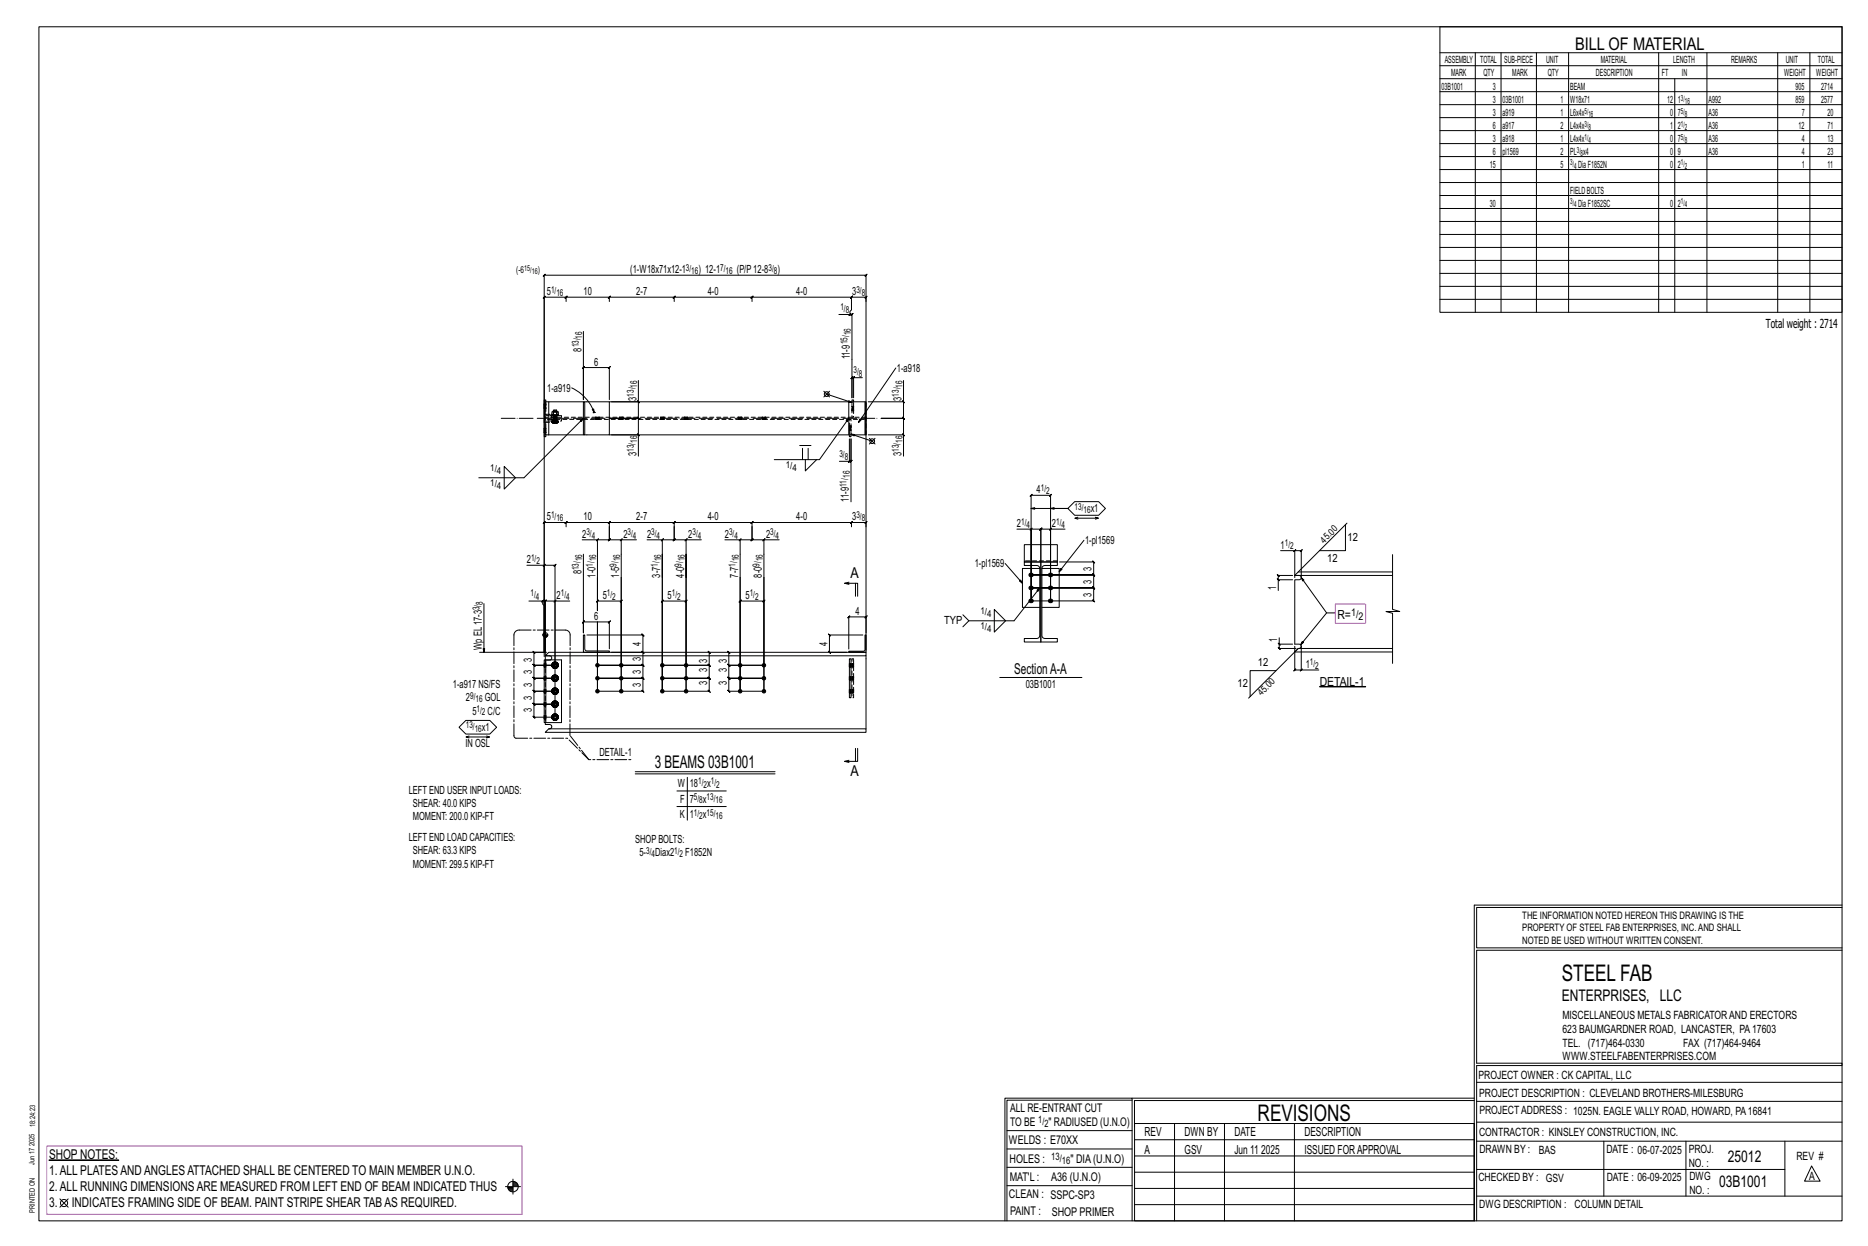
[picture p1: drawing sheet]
<svg xmlns="http://www.w3.org/2000/svg" width="914mm" height="610mm" viewBox="0 0 914 610" stroke-linecap="round" stroke-linejoin="round" font-family="sans-serif">
<g fill="#000" stroke="#000" stroke-width=".49">
<path d="M646 336h22zM24 568h34z"/>
<circle cx="505" cy="281" r="1"/>
<circle cx="505" cy="294" r="1"/>
<circle cx="505" cy="288" r="1"/>
<circle cx="514" cy="281" r="1"/>
<circle cx="514" cy="288" r="1"/>
<circle cx="514" cy="294" r="1"/>
<circle cx="292" cy="325" r=".9"/>
<circle cx="292" cy="332" r=".9"/>
<circle cx="292" cy="338" r=".9"/>
<circle cx="304" cy="332" r=".9"/>
<circle cx="304" cy="325" r=".9"/>
<circle cx="304" cy="338" r=".9"/>
<circle cx="324" cy="332" r=".9"/>
<circle cx="324" cy="338" r=".9"/>
<circle cx="324" cy="325" r=".9"/>
<circle cx="336" cy="338" r=".9"/>
<circle cx="336" cy="332" r=".9"/>
<circle cx="336" cy="325" r=".9"/>
<circle cx="362" cy="332" r=".9"/>
<circle cx="362" cy="338" r=".9"/>
<circle cx="362" cy="325" r=".9"/>
<circle cx="374" cy="338" r=".9"/>
<circle cx="374" cy="325" r=".9"/>
<circle cx="374" cy="332" r=".9"/>
</g>
<g fill="none" stroke="#000" stroke-width=".49">
<path d="M19 13h883v584h-883zM705 13h197v140h-197zM705 26h197M705 32h197M705 39h197M722 26v127M735 26v127M752 26v127M768 26v127M812 26v127M820 39v114M836 26v127"/>
<path d="M870 26v127M886 26v127M705 45h197M705 51h197M705 58h197M705 64h197M705 70h197M705 77h197M705 83h197M705 89h197M705 96h197M705 102h197"/>
<path d="M705 108h197M705 115h197M705 121h197M705 127h197M705 134h197M277 148l1-3-1 1v-1h-11h1l-1 1v-1v62M277 145h21v1l1-1-1 3M278 145l-1 1zM298 145h32v1l1-1-1 3M299 145l-1 1zM330 145h38v1l1-1-1 3M331 145l-1 1z"/>
<path d="M368 145h49l-1 1 1-1v7h-1v2h-5M369 145l-1 1zM416 154l1-1zM416 154h1l1-1-1 1v22M417 145h7l-1 1 1-1v3M417 145l-1 1zM705 140h197M705 146h197M286 162v34v-16h-1l1-1v1h12l1-1-1 1v16M417 176v19zM266 198h.1M266 200h.1"/>
<path d="M267 197v-1h-1v8h1M267 198h.1M267 200h.1M269 197h-2v16h2M280 190a21 21 0 0 1 11 12M286 197v16zM286 197h-17v16M286 197h12v16h-12M298 197h117M312 196l1 1zM312 197v8v-1l1 1h-1h-14h14v-1l1 1h-1v8M312 186v11h-13"/>
<path d="M403 191l3 3M405 193l12 4M406 191l-3 3M417 199h.1M417 197v-1h1v1M418 185h-1l1-1-1 1v10M418 199h.1M418 184l-1 1zM422 185h-4v10M423 197h1v16h-1zM423 197h-8v16M439 180l-19 27"/>
<path d="M442 196l1 1zM442 197v8v-1l1 1h-1h-11h11v-1l1 1h-1v8M442 186v11h-17M266 210h.1M266 212h.1M267 205h-1v9h1v-1M267 210h.1M267 212h.1M269 213h17M270 203h3zM270 206h.1M270 203v-2h1v2"/>
<path d="M270 206l1 1M271 206h-1l1 1-1-1M271 203h.1M271 204h.1M271 205h.1M271 206h.1M271 201h1h1v2M271 201h1v2M271 207v-1h2l-1 1M271 206h1M272 207l1-1v1M272 206l-1 1"/>
<path d="M272 203h.1M273 203h.1M273 204h.1M273 205h.1M273 206h.1M273 206l-1 1M286 205l-30 29h-22M290 200h1v2zM291 202h-1M292 202h-1M292 204h.1M292 205h.1"/>
<path d="M293 204h.1M293 205h.1M298 213h125M299 213h13v10M303 204h.1M303 205h.1M305 204h.1M305 205h.1M312 212l1 1zM323 204h.1M323 205h.1M325 204h.1"/>
<path d="M325 205h.1M335 204h.1M335 205h.1M337 204h.1M337 205h.1M361 204h.1M361 205h.1M363 204h.1M363 205h.1M373 204h.1M373 205h.1M375 204h.1"/>
<path d="M375 205h.1M391 218h6M393 219v6M396 219v6M415 205l-14 20h-22M416 208h.1M416 210h.1M416 213v1h1v-1M416 215v11h-5M417 212l10 4M417 208h.1M417 210h.1"/>
<path d="M417 201h.1M418 201h.1M425 213h17v10M426 214l2 3M428 214l-2 3M442 212l1 1zM247 228l5 6-5 5zM394 225v5l6-5M415 226l1-1zM416 226h1h-1l1-1v1v-11v31M277 258l1-3-1 1h-11l1-1-1 1v65M277 256h21l1-1-1 3"/>
<path d="M278 255l-1 1zM298 258v6h1l-1 1v-1h-6M298 258v6v1l1-1h-1h6M298 256h32l1-1-1 3M299 255l-1 1zM330 258v6h1l-1 1v-1h-6M330 258v6v1l1-1h-1h6M330 256h38l1-1-1 3M331 255l-1 1zM368 258v6h1l-1 1v-1h-6M368 258v6v1l1-1h-1h6M368 256h49h-1l1-1v3"/>
<path d="M369 255l-1 1zM417 256v-1l-1 1zM417 256h7h-1l1-1v3M498 259h7v35v-52l-1 1 1-1h9v1l1-1h-1v52v-35h7M505 259h-1l1-1zM505 259h4l1-1-1 1v55v-55l1-1-1 1h5M505 249h18h-9M514 259l1-1-1 1zM526 245h12l3 4-3 3h-12l-3-3zM528 253l-2 1h2M536 253l2 1h-12M538 254h-2"/>
<path d="M659 257v12h-13M659 256l-24 24M258 277h8v42M266 277h6h-1l1-1v1v74h-11h1l-1-1v1v-6h1l-1-1v1h11h-11h1l-1-1v1v-7l1 1-1-1h11h-11l1 1-1-1v-6h1l-1-1v1h11h-11h1l-1-1v1v-7l1 1-1-1h11h-11l1 1-1-1v-6l1 1-1-1h7M267 276l-1 1zM285 264h7v35M286 271v39v-6l-1 1 1-1h12v1l1-1h-1v13M292 265l1-1zM304 265l1-1zM312 264h-8v74v-44h1l-1 1v-1h-12h1l-1 1v-1v5v-16M317 264h7v74v-44v1l1-1h-1h12l-1 1 1-1v44v-67v12M324 265l1-1z"/>
<path d="M335 265l1-1zM343 264h-7v61M355 264h7v74v-44v1l1-1h-1h12l-1 1 1-1v44M362 265l1-1zM373 265l1-1zM381 264h-7v61M492 276l8 9M501 266h17v9h-17zM501 275h17v2h-7h-1v1v33l1 1h7v2h-17v-2h7h1v-1v-33l-1-1h-7zM509 278h-9v19h9M510 278h8v19h-8M519 275h16v-1l1 1h-1v6l1 1-1-1h-30h30l1 1-1-1v7v-1l1 1h-1h-30h30v-1l1 1h-1v6v-1l1 1h-1h-30"/>
<path d="M531 264l-13 16M627 269h7v14M633 270l1-1zM634 269h3l-1 1 1-1v14l12 17h5M682 271v27l3 1h-7l4 1v25M682 280h-47l-1 2M237 295v24M259 294h7v2v23M265 295l1-1zM266 294h1l-1 1 1-1v31M271 295l1-1zM272 294h-5l-1 1 1-1v25"/>
<path d="M279 294h-7v31M324 283v-12v67h23l1 1-1-1v-6h1l-1-1v1h-23h23h1l-1-1v1v-7l1 1-1-1h-23h23l1 1-1-1v-6l1 1-1-1M374 283v55h-17v1l-1-1h1v-6l-1-1 1 1h17h-17l-1-1 1 1v-7v1l-1-1h1h17M416 286l-3-1h7v7M416 285h-3M419 285v7M487 298l5 6-5 5zM509 288l-13 16h-22l-3-3M625 283l1 1zM633 284h-7v5M633 282h-7l-1-1 1 1v2M634 282h48"/>
<path d="M634 282h2a1.1 1.1 0 0 1 1 1 1.1 1.1 0 0 1-1 1h-2v31h2a1.1 1.1 0 0 1 1 1 1.1 1.1 0 0 1-2 1l-24 25M637 283l1 1zM649 300l-12 15M235 319h31M266 311h2M266 310v1M267 310v1M267 309v9M267 311v1M268 311v1M268 311h.1M269 319h155v2h-157z"/>
<path d="M286 311v6l1 1h11v1h-12zM287 311h28l-1-1 1 1v8M292 304v34zM292 304v34h23v1l-1-1h1v-6l-1-1 1 1h-23h23l-1-1 1 1v-7v1l-1-1h1h-23h23v1l-1-1h1v-6v1l-1-1h1h-16M314 319l1 1zM356 319h1h-1l1 1v-1v6h-1l1 1v-1h17M415 319l8-1v-7h1v8h-9zM422 311h-16v-1l1 1h-1v8l1 1-1-1h8M424 318v-183v-1l-1 1h1h-158l1-1-1 1v184M424 310v-8v-1l-1 1h1h-9l1-1-1 1v16M474 304l-3 3M626 315l1 1z"/>
<path d="M626 312v3h7M626 315v2l1 1-1-1h8M634 316v12h-1l1-1v1h3M637 316v12h9M682 317h-47l-1 2h48M266 323h1v31h-1zM267 321h3v1v1M267 323h8v31h-8M270 338h1M270 332h1M270 325h1M270 331l1 1"/>
<path d="M271 339v1M271 333h.1M271 327h.1M271 338l-1 1M271 332h-1M271 325l-1 1M271 338v-1l-1 1 1 1M271 331l-1 1 1 1v-1M271 325v-1l-1 1 1 2v-1M271 339l1 1M271 333h1M271 326l1 1"/>
<path d="M271 337h.1M271 330v1M271 324h.1M272 337h-1M272 337h1h-1M272 330l-1 1M272 331v-1l1 1h-1M272 324l-1 1M272 324h1l-1 1M272 337l1 1v1M272 331l1 1M272 325h1v1"/>
<path d="M272 339h1l-1 1v-1M272 333h1h-1M272 326l1 1h-1M273 339h.1M273 332v1M273 326v1M273 338l-1 1M273 332l-1 1M273 325l-1 1M273 337v1M273 331h.1M273 324v1"/>
<path d="M273 338h.1M273 331v1M273 325h.1M416 322h1v19h-1zM424 321v36M489 331h41M625 328h-13v13M637 328v-1l-1 1zM225 356l3-4h12l3 4-3 3h-12zM267 354h2a1.1 1.1 0 0 1 1 2 1.1 1.1 0 0 1-1 1M269 357h155v1h-157zM270 351h1"/>
<path d="M270 345h1M270 350l1 1M270 344l1 1M271 352h.1M271 346h.1M271 351h-1M271 345h-1M271 350l-1 1 1 1v-1M271 344v-1l-1 2 1 1v-1M271 352h1M271 345l1 1M271 349v1"/>
<path d="M271 343h.1M272 349l-1 1M272 350v-1l1 1h-1M272 343l-1 1M272 344v-1h1l-1 1M272 350l1 1M272 344l1 1M272 352h1h-1M272 345l1 1h-1M273 351v1M273 345v1M273 351l-1 1"/>
<path d="M273 345h-1M273 350h.1M273 343v1M273 350v1M273 344v1M228 361h12h-2M230 360l-2 1h2M238 360l2 1M311 378h68M311 379h68M416 372h-3M419 366v6"/>
<path d="M420 366v6h-7l3 1M331 387h25M331 395h25M336 380v21M722 443v154M722 443h180M902 444h-179v20h179M902 465h-179v55h179v1h-179v76M554 538h-61v59M554 537h168M722 538h-167v13M723 539h179"/>
<path d="M723 530h179M493 553h61M555 550h167v47h-167zM555 558h167M575 550v47M599 550v47M634 550v47M723 549h179M723 558h179M785 558v27M825 558v27M874 558v27"/>
<path d="M251 577v7M251 579h2M251 580h3M251 578h2M493 571h61M493 562h61M555 573h167M555 566h167M723 572h151M887 570l4 8h-8zM29 587l4 4M33 587l-4 4"/>
<path d="M247 581h8M249 581h2M249 582h2M250 583h1M492 597v-60h62v60M493 580h61M555 589h167M555 581h167M723 585h179"/>
<circle cx="405" cy="193" r="1.2"/>
<circle cx="427" cy="216" r="1.2"/>
<circle cx="267" cy="311" r="1.2"/>
<circle cx="31" cy="589" r="1.8"/>
<circle cx="251" cy="581" r="2.6"/>
</g>
<path d="M654 296h14v9h-14zM23 561h233v33h-233z" fill="none" stroke="#f0f" stroke-width=".5"/>
<g fill="none" stroke="#000" stroke-width=".49" stroke-dasharray="2 1.4">
<path d="M266 199h1M266 198h1M266 198h.1M266 200h.1M266 200h1M266 199l1 1M267 198h-1M267 198h.1M267 199h-1h1M417 200h1l-1-1M417 197v7h1v-7M418 199h-1"/>
<path d="M418 199h.1M418 200l-1-1M266 210h1M266 210h.1M266 212h.1M266 211l1 1M266 211h1M266 212h1M267 207h2l1-2M267 213v-7h8v-1M267 210h-1M267 210h.1"/>
<path d="M267 211l-1-1 1 1M269 203h-2M269 203h.1M270 204l-1-1M270 204h.1M270 205h.1M270 205h-3M270 204v1h154M270 206h.1M270 206l1 1M270 203h1h-1v-2h1v2v-2v2h1h-1M271 206h.1"/>
<path d="M271 207l-1-1 1 1-1-1h1M271 204h.1M271 204v1M271 205v1M271 205h.1M271 203h.1M271 203v1M271 203v3v-3M271 201h.1M271 201h1M271 207h.1M271 203h-1h1"/>
<path d="M271 203h1M271 205v-1M271 204v-1M271 206h1zM271 206l1 1v-1M271 204l1 1zM271 203l1 1zM272 205v-1M272 204h.1M272 205v1zM272 205l-1 1M272 206h-1"/>
<path d="M272 204v-1M272 203h.1M272 207l-1-1h1M272 206h.1M272 206h1M272 201h.1M272 205v1M272 207h.1M272 205l1-1M272 204l1-1M272 203h1M272 201v2z"/>
<path d="M272 203h1h-1v-2h1v2M272 203v3v-3M272 205h1M273 205v-1M273 205h-1M273 206h-1M273 206v-1M273 204v-1M273 204h-1M273 207v-1M273 206l-1 1zM273 203h.1"/>
<path d="M273 206v1zM273 206h.1M275 204v-1h-8v-6M292 204h.1M292 204v1M292 205h.1M292 205v-1M292 204v1zM292 205l1-1M292 204h1M293 205v-1M293 205h.1"/>
<path d="M303 204h.1M303 204v1M303 205h.1M303 205v-1M304 204v1zM304 205v-1M304 205l1-1M304 204h.1M305 205v-1M305 205h.1M323 204h.1M323 204v1"/>
<path d="M323 205h.1M324 205v-1M324 204v1zM324 205l1-1M324 204h1M325 205v-1M325 205h.1M335 204h.1M335 204v1M335 205h.1M335 205v-1M336 204v1z"/>
<path d="M336 205v-1M336 204h.1M336 205l1-1M337 205v-1M337 205h.1M361 204h1M361 204v1M362 205h-1M362 205v-1M362 204v1zM362 205l1-1M362 204h1"/>
<path d="M363 205v-1M363 205h.1M373 204h.1M373 204v1M373 205h.1M373 205v-1M374 204v1zM374 205v-1M374 205l1-1M374 204h.1M375 205v-1M375 205h.1"/>
<path d="M416 209h1M416 208h.1M416 210h.1M416 210h1M417 213v-8h-1v8M417 208h-1M417 208h.1M417 210l-1-1 1 1M417 201h.1M417 201h1M418 200h-1M418 201h-1"/>
<path d="M418 201h.1M424 213v-16M424 204h-157M518 274h-17M266 339h1zM266 339h.1M266 339h1M266 338h1M266 337h1M266 333h1zM266 333v-1M266 332l1 1"/>
<path d="M266 332h1M266 331h1M266 326h1zM266 326h.1M266 326h1M266 325h1M267 339l-1-1 1 1M267 332h-1h1M267 326l-1-1 1 1M270 323h-3v31M270 338v1zM270 332h.1"/>
<path d="M270 325v1zM270 338l1-1-1 1 1 2-1-2h1M270 332l1-1-1 1 1 1-1-1h1M270 325l1-1-1 1 1 2-1-2h1M270 338h.1M270 339h1zM270 331v1zM270 332l1 1zM270 325h.1M270 326l1 1zM270 339l1-1M270 338h1"/>
<path d="M270 332h1M270 331l1 1M270 326l1-1M270 325h1M271 337l-1 1zM271 339v1zM271 337h.1M271 331h-1zM271 333h.1M271 331v-1zM271 324l-1 1zM271 327h.1"/>
<path d="M271 324h.1M271 339v1M271 331v-1M271 339h.1M271 338v-1M271 332v1M271 331h.1M271 326h.1M271 325h.1M271 338v1zM271 332h.1M271 325v1z"/>
<path d="M271 340h1zM271 337h1zM271 333h1zM271 331h1zM271 327h1zM271 324h1zM271 337l-1 1v1h1h-1h1M271 331l-1 1v-1v1l1 1-1-1 1 1M271 325v-1l-1 1v1l1 1-1-1 1 1v-1M271 338h.1M271 338v-1zM271 331v1z"/>
<path d="M271 332v1zM271 330h1zM271 339l1 1h-1h1h-1zM271 339h1zM271 333h1h-1h1h-1zM271 326l1 1h-1h1h-1zM271 326h1zM271 325h1zM272 337h-1h1h-1h1M272 340h.1M272 339v1M272 339h.1"/>
<path d="M272 337h.1M272 330h-1h1h-1l1 1M272 333h.1M272 331h.1M272 330v1zM272 330h.1M272 324h-1h1h-1h1M272 327h.1M272 326h.1M272 325h.1M272 324v1zM272 324h.1"/>
<path d="M272 337v1zM272 333v-1zM272 340l1-1zM272 340l1-1M272 337h1zM272 337h1M272 333h1zM272 333h1M272 330l1 1zM272 330l1 1M272 327h1zM272 327h1"/>
<path d="M272 324h1zM272 324h1M272 338h.1M272 331v1zM272 337l1 1zM272 331l1 1zM272 324l1 1zM272 338v1zM272 332h.1M272 325v1zM273 339h.1M273 338v-1"/>
<path d="M273 332v1M273 331h.1M273 326v1M273 325v-1M273 339v-1M273 337h-1l1 2M273 333v-1M273 331h-1l1 1M273 327v-2M273 324l-1 1 1 1M273 337v1zM273 324v1z"/>
<path d="M273 338h.1M273 331v1zM273 331v1M273 325h.1M273 332v1zM273 326v1zM273 338l-1 2zM273 332l-1 1zM273 325l-1 2zM273 338v1zM273 332h.1M273 325v1z"/>
<path d="M416 326h1zM416 326h.1M416 326h1M416 325h1M416 333h1zM416 333v-1M416 332l1 1M416 332h1M416 331h1M416 339h1zM416 339h.1M416 339h1"/>
<path d="M416 338h1M416 337h1M417 326l-1-1 1 1M417 332h-1h1M417 339l-1-1 1 1M417 325h1zM417 325h1h-1M417 331h1zM417 332h1l-1-1M417 337h1zM417 338h1h-1M417 322h1v19h-1z"/>
<path d="M418 325h.1M418 325h-1M418 326h-1M418 331h.1M418 332l-1-1M418 332h-1M418 333h-1M418 337v1M418 338l-1-1M418 338h-1M418 339h-1M266 352h1z"/>
<path d="M266 352v-1M266 351l1 1M266 351h1M266 350h1M266 345h1zM266 345h.1M266 345h1M266 344h1M267 351h-1h1M267 345h-1h1M270 351h.1M270 345h.1"/>
<path d="M270 351l1-1-1 1 1 1-1-1h1M270 345l1-2-1 2 1 1-1-1h1M270 350v1zM270 351l1 1zM270 344v1zM270 345l1 1zM270 351h1M270 350l1 1M270 345h1M270 344l1 1M271 350h-1zM271 352h.1"/>
<path d="M271 350v-1zM271 343l-1 1zM271 346h.1M271 343h.1M271 350v-1M271 351v1M271 350h.1M271 345h.1M271 344h.1M271 351h.1M271 352h1zM271 350h1z"/>
<path d="M271 346h1zM271 343h1zM271 350l-1 1v-1v1l1 1-1-1 1 1M271 344v-1l-1 2v-1v1l1 1-1-1 1 1v-1M271 350v1zM271 351v1zM271 344v1zM271 349h1zM271 352h1h-1h1h-1zM271 345l1 1h-1h1h-1zM271 345h1zM271 344h1z"/>
<path d="M272 349h-1h1h-1l1 1M272 352h.1M272 350h.1M272 349v1zM272 349h.1M272 343h-1h1h-1l1 1M272 346h.1M272 345h.1M272 344h.1M272 343v1zM272 343h.1M272 352v-1z"/>
<path d="M272 352h1zM272 352h1M272 349l1 1zM272 349l1 1M272 346h1zM272 346h1M272 343h1zM272 343h1M272 350v1zM272 344v1zM272 350l1 1zM272 343l1 2z"/>
<path d="M272 351h.1M273 351v1M273 350h.1M273 345v1M273 344v-1M273 352v-1M273 350h-1l1 1M273 346v-1M273 343l-1 1 1 1M273 343v1zM273 350v1zM273 350v1"/>
<path d="M273 344v1zM273 344v1M273 351v1zM273 345v1zM273 351l-1 1zM273 345l-1 1zM273 351h.1M273 345h.1"/>
</g>
<path d="M245 205h185" fill="none" stroke="#000" stroke-width=".49" stroke-dasharray="6.8 1 0 1"/>
<path d="M254 308l-2 1v2M254 308h23M279 311l-1-2-1-1M252 360v-49M252 360l1 1M279 360v-49M253 361h25l10 11h21M288 372l-9-12" fill="none" stroke="#000" stroke-width=".49" stroke-dasharray="5.8 1 1 1"/>
<g font-size="11.2">
<text x="764" y="480">STEEL FAB</text>
<text x="616" y="548">REVISIONS</text>
</g>
<g font-size="8.6">
<text x="771" y="24">BILL OF MATERIAL</text>
<text x="320" y="376">3 BEAMS 03B1001</text>
</g>
<g font-size="7.9">
<text x="765" y="490">ENTERPRISES, LLC</text>
<text x="846" y="569">25012</text>
<text x="842" y="581">03B1001</text>
</g>
<g font-size="7.3">
<text x="416" y="283">A</text>
<text x="497" y="330">SectionA-A</text>
<text x="416" y="380">A</text>
</g>
<g font-size="6.6">
<text x="24" y="567">SHOP NOTES:</text>
<text x="24" y="575">1.ALL PLATESANDANGLESATTACHED SHALL BE CENTERED TO MAIN MEMBER U.N.O.</text>
<text x="24" y="583">2.ALL RUNNING DIMENSIONSARE MEASURED FROM LEFT END OF BEAM INDICATED THUS</text>
<text x="24" y="591">3.</text>
<text x="35" y="591">INDICATES FRAMING SIDE OF BEAM. PAINT STRIPE SHEAR TABAS REQUIRED.</text>
</g>
<g font-size="6.1">
<text x="864" y="161">Total weight : 2714</text>
<text x="655" y="303">R=</text>
<text x="646" y="336">DETAIL-1</text>
<text x="560" y="556">REV</text>
<text x="580" y="556">DWN BY</text>
<text x="604" y="556">DATE</text>
<text x="639" y="556">DESCRIPTION</text>
<text x="560" y="564">A</text>
<text x="580" y="564">GSV</text>
<text x="604" y="564">Jun 11</text>
<text x="617" y="564">2025</text>
<text x="639" y="564">ISSUED FORAPPROVAL</text>
</g>
<g font-size="5.9">
<text x="494" y="560">WELDS : E70XX</text>
<text x="494" y="569">HOLES :</text>
<text x="524" y="569">&quot; DIA(U.N.O)</text>
<text x="494" y="578">MAT'L :</text>
<text x="515" y="578">A36 (U.N.O)</text>
<text x="494" y="586">CLEAN : SSPC-SP3</text>
<text x="495" y="595">PAINT :</text>
<text x="515" y="595">SHOP PRIMER</text>
</g>
<g font-size="5.8">
<text x="494" y="544">ALL RE-ENTRANT CUT</text>
<text x="494" y="551">TO BE</text>
<text x="513" y="551">&quot; RADIUSED (U.N.O)</text>
</g>
<g font-size="5.6">
<text x="765" y="499">MISCELLANEOUS METALS FABRICATORAND ERECTORS</text>
<text x="765" y="505">623 BAUMGARDNER ROAD, LANCASTER, PA17603</text>
<text x="765" y="512">TEL. (717)464-0330</text>
<text x="824" y="512">FAX (717)464-9464</text>
<text x="765" y="519">WWW.STEELFABENTERPRISES.COM</text>
<text x="724" y="528">PROJECT OWNER : CK CAPITAL, LLC</text>
<text x="724" y="537">PROJECT DESCRIPTION : CLEVELAND BROTHERS-MILESBURG</text>
<text x="724" y="545">PROJECTADDRESS : 1025N. EAGLE VALLY ROAD, HOWARD, PA16841</text>
<text x="724" y="556">CONTRACTOR : KINSLEY CONSTRUCTION, INC.</text>
<text x="724" y="564">DRAWN BY :</text>
<text x="753" y="564">BAS</text>
<text x="786" y="564">DATE : 06-07-2025</text>
<text x="827" y="564">PROJ.</text>
<text x="879" y="568">REV #</text>
<text x="827" y="571">NO. :</text>
<text x="724" y="578">CHECKED BY : GSV</text>
<text x="787" y="578">DATE : 06-09-2025</text>
<text x="827" y="578">DWG</text>
<text x="886" y="578">A</text>
<text x="827" y="584">NO. :</text>
<text x="724" y="591">DWG DESCRIPTION : COLUMN DETAIL</text>
</g>
<g font-size="5.5">
<text x="309" y="134">(1-W18x71x12-1</text>
<text x="342" y="134">) 12-1</text>
<text x="361" y="134">(P/P12-8</text>
<text x="381" y="134">)</text>
<text x="268" y="144">5</text>
<text x="286" y="144">10</text>
<text x="311" y="144">2-7</text>
<text x="346" y="144">4-0</text>
<text x="390" y="144">4-0</text>
<text x="417" y="144">3</text>
<text x="285" y="172" transform="rotate(-90 285 172)">8</text>
<text x="291" y="179">6</text>
<text x="416" y="176" transform="rotate(-90 416 176)">11-9</text>
<text x="439" y="182">1-a918</text>
<text x="268" y="192">1-a919</text>
<text x="311" y="196" transform="rotate(-90 311 196)">3</text>
<text x="441" y="196" transform="rotate(-90 441 196)">3</text>
<text x="311" y="223" transform="rotate(-90 311 223)">3</text>
<text x="441" y="223" transform="rotate(-90 441 223)">3</text>
<text x="416" y="246" transform="rotate(-90 416 246)">11-9</text>
<text x="507" y="241">4</text>
<text x="534" y="251">x1</text>
<text x="268" y="255">5</text>
<text x="286" y="255">10</text>
<text x="311" y="255">2-7</text>
<text x="346" y="255">4-0</text>
<text x="390" y="255">4-0</text>
<text x="417" y="255">3</text>
<text x="498" y="258">2</text>
<text x="515" y="258">2</text>
<text x="285" y="263">2</text>
<text x="305" y="263">2</text>
<text x="317" y="263">2</text>
<text x="337" y="263">2</text>
<text x="355" y="263">2</text>
<text x="375" y="263">2</text>
<text x="531" y="266">1-pl1569</text>
<text x="627" y="268">1</text>
<text x="660" y="265">12</text>
<text x="258" y="276">2</text>
<text x="650" y="275">12</text>
<text x="285" y="281" transform="rotate(-90 285 281)">8</text>
<text x="477" y="278">1-pl1569</text>
<text x="534" y="279" transform="rotate(-90 534 279)">3</text>
<text x="291" y="283" transform="rotate(-90 291 283)">1-0</text>
<text x="303" y="283" transform="rotate(-90 303 283)">1-5</text>
<text x="323" y="283" transform="rotate(-90 323 283)">3-7</text>
<text x="335" y="283" transform="rotate(-90 335 283)">4-0</text>
<text x="361" y="283" transform="rotate(-90 361 283)">7-7</text>
<text x="373" y="283" transform="rotate(-90 373 283)">8-0</text>
<text x="534" y="285" transform="rotate(-90 534 285)">3</text>
<text x="272" y="293">2</text>
<text x="295" y="293">5</text>
<text x="327" y="293">5</text>
<text x="365" y="293">5</text>
<text x="534" y="292" transform="rotate(-90 534 292)">3</text>
<text x="625" y="289" transform="rotate(-90 625 289)">1</text>
<text x="291" y="303">6</text>
<text x="419" y="301">4</text>
<text x="462" y="305">TYP</text>
<text x="314" y="316" transform="rotate(-90 314 316)">4</text>
<text x="405" y="316" transform="rotate(-90 405 316)">4</text>
<text x="625" y="314" transform="rotate(-90 625 314)">1</text>
<text x="236" y="318" transform="rotate(-90 236 318)">Wp EL17-3</text>
<text x="260" y="324" transform="rotate(-90 260 324)">3</text>
<text x="314" y="323" transform="rotate(-90 314 323)">3</text>
<text x="260" y="330" transform="rotate(-90 260 330)">3</text>
<text x="314" y="330" transform="rotate(-90 314 330)">3</text>
<text x="346" y="329" transform="rotate(-90 346 329)">3</text>
<text x="346" y="324" transform="rotate(-90 346 324)">3</text>
<text x="356" y="329" transform="rotate(-90 356 329)">3</text>
<text x="356" y="324" transform="rotate(-90 356 324)">3</text>
<text x="616" y="326">12</text>
<text x="639" y="327">1</text>
<text x="346" y="335" transform="rotate(-90 346 335)">3</text>
<text x="356" y="335" transform="rotate(-90 356 335)">3</text>
<text x="222" y="337">1-a917 NS/FS</text>
<text x="260" y="336" transform="rotate(-90 260 336)">3</text>
<text x="314" y="336" transform="rotate(-90 314 336)">3</text>
<text x="502" y="336">03B1001</text>
<text x="606" y="336">12</text>
<text x="228" y="343">2</text>
<text x="237" y="343">GOL</text>
<text x="260" y="342" transform="rotate(-90 260 342)">3</text>
<text x="231" y="350">5</text>
<text x="239" y="350">C/C</text>
<text x="260" y="348" transform="rotate(-90 260 348)">3</text>
<text x="236" y="358">x1</text>
<text x="228" y="366">IN OSL</text>
<text x="293" y="370">DETAIL-1</text>
<text x="200" y="388">LEFT END USER INPUT LOADS:</text>
<text x="332" y="385">W</text>
<text x="338" y="385">18</text>
<text x="346" y="385">x</text>
<text x="202" y="395">SHEAR: 40.0 KIPS</text>
<text x="333" y="393">F</text>
<text x="338" y="393">7</text>
<text x="344" y="393">x</text>
<text x="202" y="401">MOMENT: 200.0 KIP-FT</text>
<text x="333" y="400">K</text>
<text x="338" y="400">1</text>
<text x="344" y="400">x</text>
<text x="200" y="411">LEFT END LOAD CAPACITIES:</text>
<text x="311" y="412">SHOPBOLTS:</text>
<text x="202" y="418">SHEAR: 63.3 KIPS</text>
<text x="313" y="419">5-</text>
<text x="321" y="419">Diax2</text>
<text x="335" y="419">F1852N</text>
<text x="202" y="424">MOMENT: 299.5 KIP-FT</text>
</g>
<g font-size="5.2">
<text x="661" y="301">1/</text>
<text x="665" y="303">2</text>
</g>
<g font-size="5">
<text x="745" y="450">THE INFORMATION NOTED HEREON THIS DRAWING IS THE</text>
<text x="745" y="456">PROPERTY OF STEEL FAB ENTERPRISES, INC.AND SHALL</text>
<text x="745" y="462">NOTED BE USED WITHOUT WRITTEN CONSENT.</text>
<text x="508" y="550">1/</text>
<text x="511" y="551">2</text>
<text x="515" y="568">13/</text>
<text x="520" y="570">16</text>
</g>
<g font-size="4.9">
<text x="707" y="31">ASSEMBLY</text>
<text x="725" y="31">TOTAL</text>
<text x="736" y="31">SUB-PIECE</text>
<text x="757" y="31">UNIT</text>
<text x="784" y="31">MATERIAL</text>
<text x="819" y="31">LENGTH</text>
<text x="847" y="31">REMARKS</text>
<text x="874" y="31">UNIT</text>
<text x="890" y="31">TOTAL</text>
<text x="710" y="37">MARK</text>
<text x="726" y="37">QTY</text>
<text x="740" y="37">MARK</text>
<text x="758" y="37">QTY</text>
<text x="781" y="37">DESCRIPTION</text>
<text x="814" y="37">FT</text>
<text x="823" y="37">IN</text>
<text x="873" y="37">WEIGHT</text>
<text x="889" y="37">WEIGHT</text>
<text x="706" y="44">03B1001</text>
<text x="731" y="44">3</text>
<text x="769" y="44">BEAM</text>
<text x="879" y="44">905</text>
<text x="891" y="44">2714</text>
<text x="731" y="50">3</text>
<text x="736" y="50">03B1001</text>
<text x="764" y="50">1</text>
<text x="769" y="50">W18x71</text>
<text x="816" y="50">12</text>
<text x="821" y="50">1</text>
<text x="836" y="50">A992</text>
<text x="879" y="50">859</text>
<text x="891" y="50">2577</text>
<text x="731" y="57">3</text>
<text x="736" y="57">a919</text>
<text x="764" y="57">1</text>
<text x="769" y="57">L6x4x</text>
<text x="818" y="57">0</text>
<text x="821" y="57">7</text>
<text x="836" y="57">A36</text>
<text x="882" y="57">7</text>
<text x="895" y="57">20</text>
<text x="731" y="63">6</text>
<text x="736" y="63">a917</text>
<text x="764" y="63">2</text>
<text x="769" y="63">L4x4x</text>
<text x="818" y="63">1</text>
<text x="821" y="63">2</text>
<text x="836" y="63">A36</text>
<text x="880" y="63">12</text>
<text x="895" y="63">71</text>
<text x="731" y="69">3</text>
<text x="736" y="69">a918</text>
<text x="764" y="69">1</text>
<text x="769" y="69">L4x4x</text>
<text x="818" y="69">0</text>
<text x="821" y="69">7</text>
<text x="836" y="69">A36</text>
<text x="882" y="69">4</text>
<text x="895" y="69">13</text>
<text x="731" y="76">6</text>
<text x="736" y="76">pl1569</text>
<text x="764" y="76">2</text>
<text x="769" y="76">PL x4</text>
<text x="818" y="76">0</text>
<text x="821" y="76">9</text>
<text x="836" y="76">A36</text>
<text x="882" y="76">4</text>
<text x="895" y="76">23</text>
<text x="729" y="82">15</text>
<text x="764" y="82">5</text>
<text x="772" y="82">DiaF1852N</text>
<text x="818" y="82">0</text>
<text x="821" y="82">2</text>
<text x="882" y="82">1</text>
<text x="895" y="82">11</text>
<text x="769" y="95">FIELDBOLTS</text>
<text x="729" y="101">30</text>
<text x="772" y="101">DiaF1852SC</text>
<text x="818" y="101">0</text>
<text x="821" y="101">2</text>
</g>
<g font-size="4.7">
<text x="253" y="134">(-6</text>
<text x="263" y="134">)</text>
<text x="336" y="132">3/</text>
<text x="338" y="134">16</text>
<text x="353" y="132">7/</text>
<text x="355" y="134">16</text>
<text x="376" y="132">3/</text>
<text x="379" y="134">8</text>
<text x="270" y="143">1/</text>
<text x="419" y="143">3/</text>
<text x="272" y="145">16</text>
<text x="422" y="145">8</text>
<text x="411" y="152">1/</text>
<text x="414" y="153">8</text>
<text x="285" y="166" transform="rotate(-90 285 166)">16</text>
<text x="416" y="164" transform="rotate(-90 416 164)">16</text>
<text x="283" y="170" transform="rotate(-90 283 170)">13/</text>
<text x="415" y="168" transform="rotate(-90 415 168)">15/</text>
<text x="418" y="183">3/</text>
<text x="420" y="184">8</text>
<text x="312" y="190" transform="rotate(-90 312 190)">16</text>
<text x="442" y="190" transform="rotate(-90 442 190)">16</text>
<text x="310" y="194" transform="rotate(-90 310 194)">13/</text>
<text x="440" y="194" transform="rotate(-90 440 194)">13/</text>
<text x="310" y="221" transform="rotate(-90 310 221)">13/</text>
<text x="312" y="217" transform="rotate(-90 312 217)">16</text>
<text x="440" y="221" transform="rotate(-90 440 221)">13/</text>
<text x="442" y="217" transform="rotate(-90 442 217)">16</text>
<text x="411" y="223">3/</text>
<text x="414" y="225">8</text>
<text x="240" y="230">1/</text>
<text x="243" y="232">4</text>
<text x="385" y="229">1/</text>
<text x="388" y="230">4</text>
<text x="416" y="234" transform="rotate(-90 416 234)">16</text>
<text x="240" y="238">1/</text>
<text x="243" y="239">4</text>
<text x="414" y="238" transform="rotate(-90 414 238)">11/</text>
<text x="509" y="240">1/</text>
<text x="512" y="242">2</text>
<text x="526" y="249">13/</text>
<text x="530" y="251">16</text>
<text x="270" y="253">1/</text>
<text x="272" y="255">16</text>
<text x="419" y="253">3/</text>
<text x="422" y="255">8</text>
<text x="500" y="257">1/</text>
<text x="517" y="257">1/</text>
<text x="287" y="262">3/</text>
<text x="290" y="264">4</text>
<text x="307" y="262">3/</text>
<text x="310" y="264">4</text>
<text x="319" y="262">3/</text>
<text x="321" y="264">4</text>
<text x="339" y="262">3/</text>
<text x="342" y="264">4</text>
<text x="357" y="262">3/</text>
<text x="360" y="264">4</text>
<text x="377" y="262">3/</text>
<text x="380" y="264">4</text>
<text x="502" y="258">4</text>
<text x="520" y="258">4</text>
<text x="629" y="267">1/</text>
<text x="632" y="269">2</text>
<text x="648" y="266" transform="rotate(-45 648 266)">45.0</text>
<text x="260" y="274">1/</text>
<text x="263" y="276">2</text>
<text x="285" y="275" transform="rotate(-90 285 275)">16</text>
<text x="292" y="275" transform="rotate(-90 292 275)">16</text>
<text x="304" y="275" transform="rotate(-90 304 275)">16</text>
<text x="324" y="275" transform="rotate(-90 324 275)">16</text>
<text x="335" y="275" transform="rotate(-90 335 275)">16</text>
<text x="362" y="275" transform="rotate(-90 362 275)">16</text>
<text x="373" y="275" transform="rotate(-90 373 275)">16</text>
<text x="283" y="279" transform="rotate(-90 283 279)">13/</text>
<text x="290" y="277" transform="rotate(-90 290 277)">1/</text>
<text x="302" y="277" transform="rotate(-90 302 277)">9/</text>
<text x="322" y="277" transform="rotate(-90 322 277)">1/</text>
<text x="334" y="277" transform="rotate(-90 334 277)">9/</text>
<text x="360" y="277" transform="rotate(-90 360 277)">1/</text>
<text x="372" y="277" transform="rotate(-90 372 277)">9/</text>
<text x="260" y="292">1/</text>
<text x="262" y="293">4</text>
<text x="275" y="292">1/</text>
<text x="277" y="293">4</text>
<text x="297" y="292">1/</text>
<text x="300" y="293">2</text>
<text x="329" y="292">1/</text>
<text x="331" y="293">2</text>
<text x="367" y="292">1/</text>
<text x="370" y="293">2</text>
<text x="235" y="299" transform="rotate(-90 235 299)">3/</text>
<text x="236" y="296" transform="rotate(-90 236 296)">8</text>
<text x="480" y="300">1/</text>
<text x="483" y="302">4</text>
<text x="480" y="308">1/</text>
<text x="483" y="309">4</text>
<text x="641" y="326">1/</text>
<text x="644" y="327">2</text>
<text x="230" y="342">9/</text>
<text x="618" y="341" transform="rotate(-45 618 341)">45.0</text>
<text x="233" y="344">16</text>
<text x="233" y="348">1/</text>
<text x="236" y="350">2</text>
<text x="228" y="356">13/</text>
<text x="232" y="358">16</text>
<text x="342" y="384">1/</text>
<text x="348" y="384">1/</text>
<text x="344" y="385">2</text>
<text x="351" y="385">2</text>
<text x="340" y="391">5/</text>
<text x="342" y="393">8</text>
<text x="346" y="391">13/</text>
<text x="350" y="393">16</text>
<text x="340" y="399">1/</text>
<text x="342" y="401">2</text>
<text x="346" y="399">15/</text>
<text x="350" y="401">16</text>
<text x="316" y="418">3/</text>
<text x="319" y="419">4</text>
<text x="330" y="418">1/</text>
<text x="333" y="419">2</text>
</g>
<g font-size="4.2">
<text x="823" y="49">3/</text>
<text x="825" y="51">16</text>
<text x="776" y="56">5/</text>
<text x="778" y="57">16</text>
<text x="823" y="56">5/</text>
<text x="825" y="57">8</text>
<text x="776" y="62">3/</text>
<text x="778" y="63">8</text>
<text x="823" y="62">1/</text>
<text x="825" y="63">2</text>
<text x="776" y="68">1/</text>
<text x="778" y="70">4</text>
<text x="823" y="68">5/</text>
<text x="825" y="70">8</text>
<text x="772" y="75">3/</text>
<text x="774" y="76">8</text>
<text x="769" y="81">3/</text>
<text x="770" y="82">4</text>
<text x="823" y="81">1/</text>
<text x="825" y="82">2</text>
<text x="769" y="100">3/</text>
<text x="770" y="101">4</text>
<text x="823" y="100">1/</text>
<text x="825" y="101">4</text>
</g>
<g font-size="4">
<text x="257" y="133">15/</text>
<text x="260" y="134">16</text>
</g>
<g font-size="3.7">
<text x="17" y="551" transform="rotate(-90 17 551)">18:24:23</text>
<text x="17" y="561" transform="rotate(-90 17 561)">2025</text>
<text x="17" y="570" transform="rotate(-90 17 570)">Jun 17</text>
<text x="17" y="593" transform="rotate(-90 17 593)">PRINTED ON</text>
</g>
</svg>
